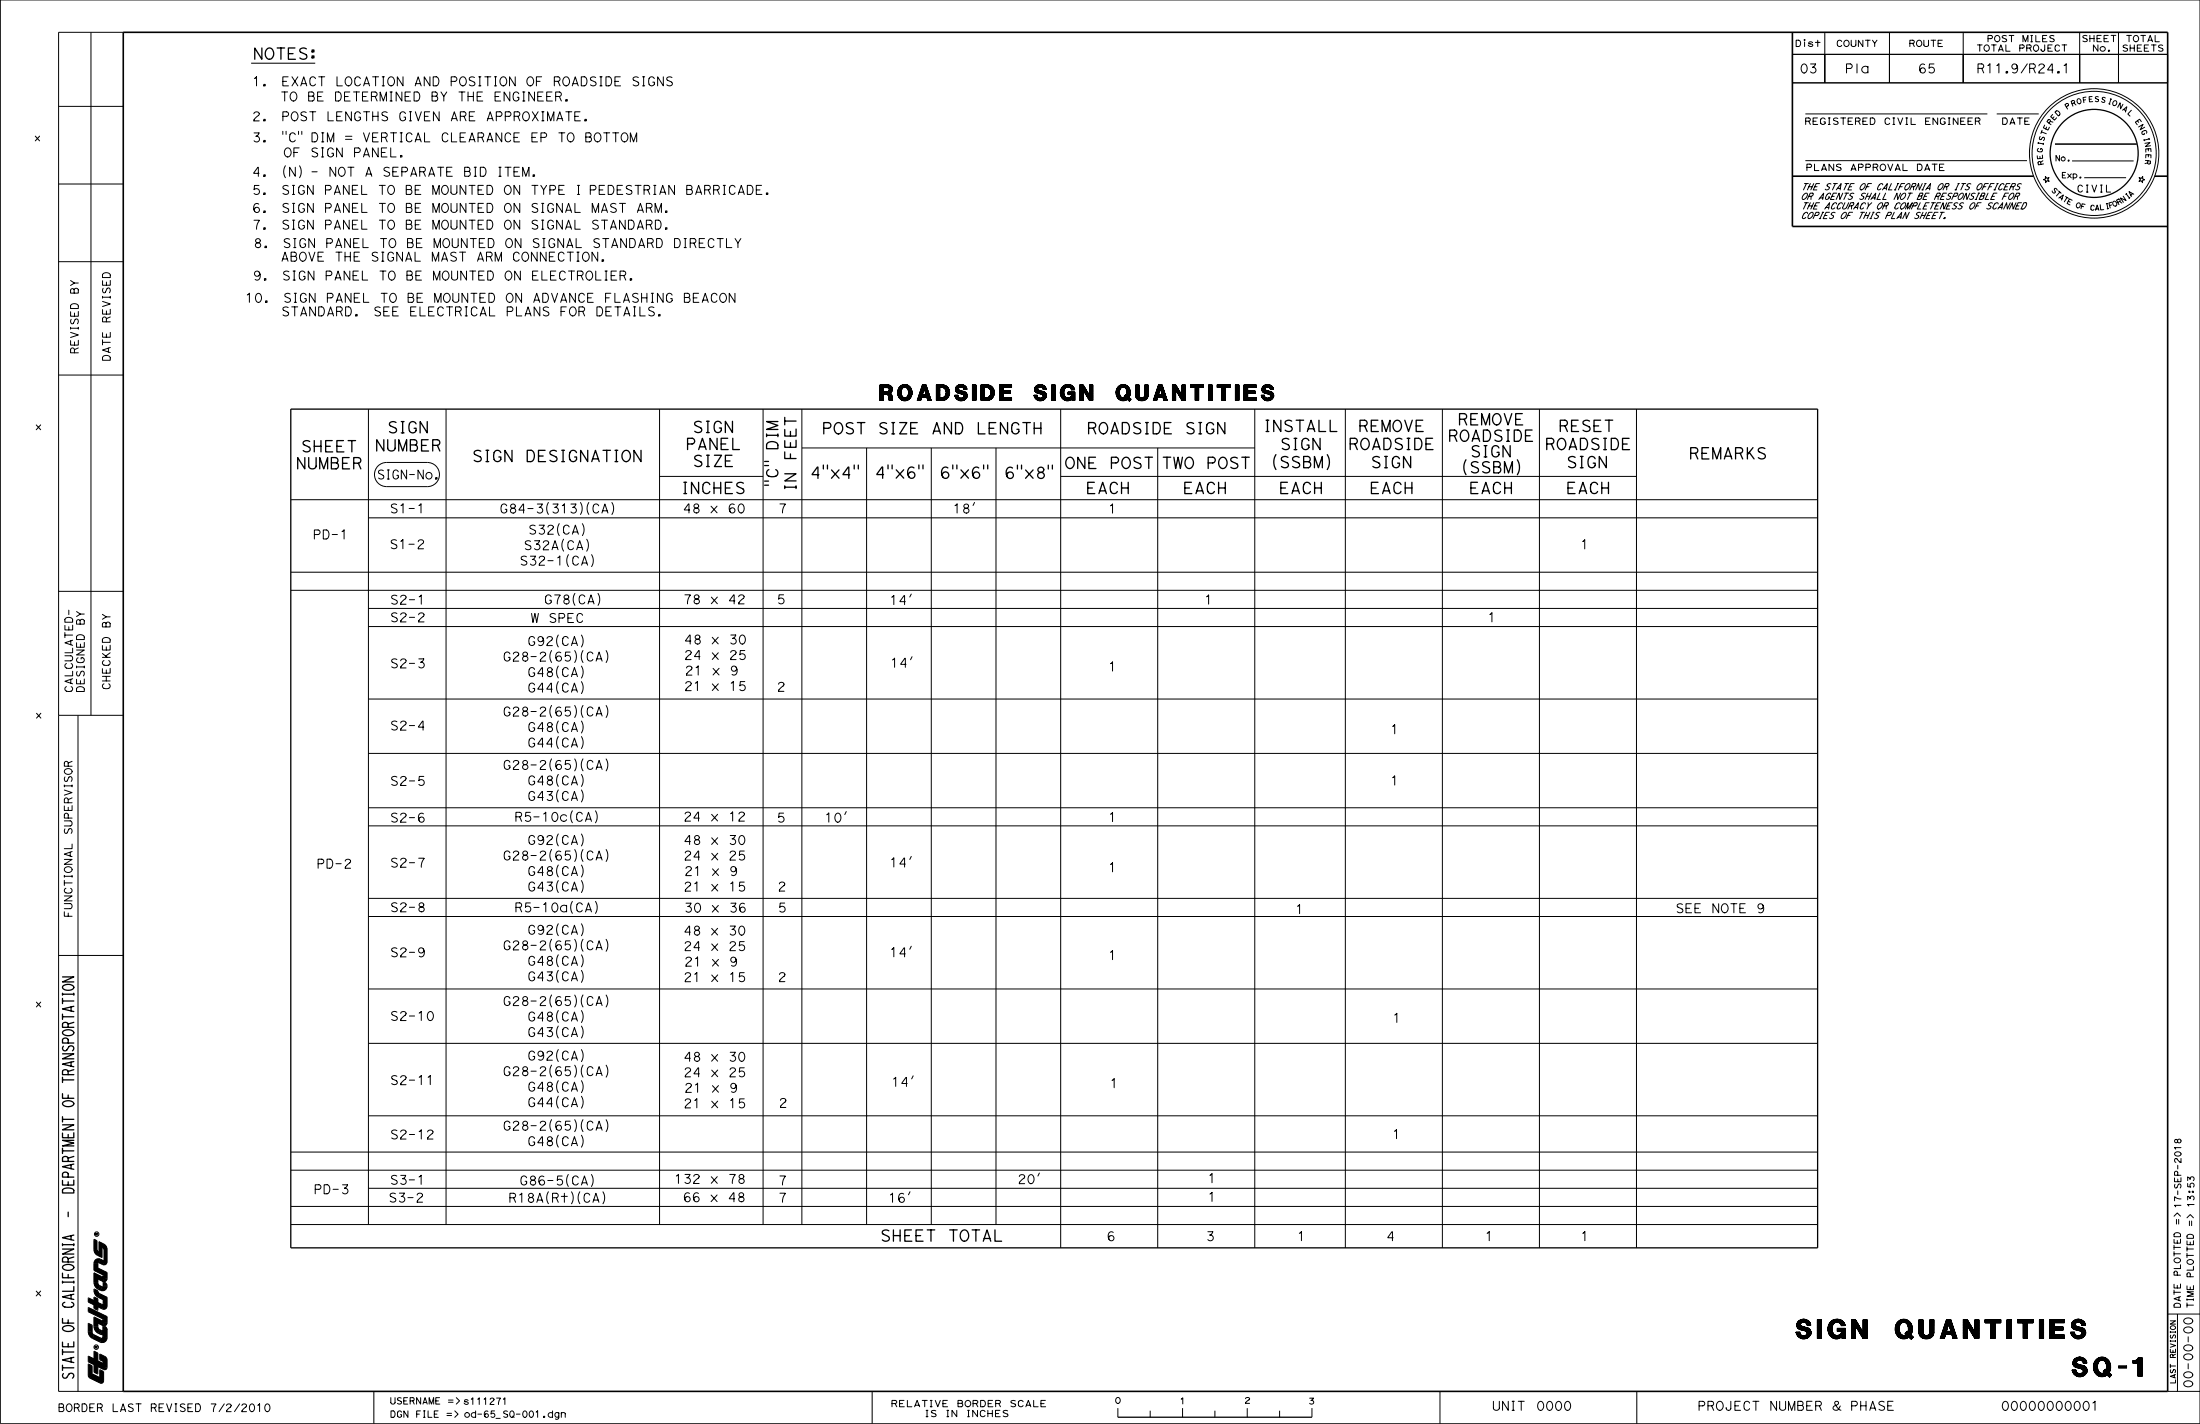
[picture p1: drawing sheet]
<svg xmlns="http://www.w3.org/2000/svg" width="432mm" height="279mm" viewBox="0 0 432 279" stroke-linecap="round" stroke-linejoin="round" font-family="sans-serif">
<g fill="none" stroke="#000" stroke-width=".2">
<path d="M.1 0h431.7v279.3h-431.7zM17.9 6.3v134M24.2 6.3h-12.7v266.7h12.7M49.3 12.4h12.6M351.8 10.7h73.6v5.6h-73.6zM354.2 8.2v.9M358.2 6.3v10M370.9 6.3v10M385.3 6.3v10M408.2 6.3v10M415.8 6.3v10M11.5 20.9h12.7"/>
<path d="M11.5 36.1h12.7M55.5 25.8v.6M56 32.5a2.22 2.22 0 0 0 0 2.4M56.2 25.8v.6M58.6 25.8v.6M58.8 32.5a2.22 2.22 0 0 1 0 2.4M59.2 25.8v.6M354.3 22.4h35.8M354.3 31.5h43.5M391.9 22.4h8.2M401.5 34.6l.2 .4 .5-.2-.3 .4 .3 .4-.4-.1-.3 .3v-.4l-.5-.2 .5-.1zM403.3 28.3h16.1"/>
<path d="M406.7 31.6h12.1M409.1 34.9h8.2M419.8 34.8l.5 .2 .3-.4-.1 .5 .5 .2-.5 .1v.4l-.2-.3-.5 .1 .3-.4zM11.5 51.3h12.7M52.1 59h.3v.3h-.3zM11.5 73.6h12.7M69.8 61.7h.3v.3h-.3zM57.1 98h299.7M72.3 80.3v160M74.2 91.4l.6-.4 1.1-.3h8a2.37 2.37 0 0 1 2.4 2.4 2.37 2.37 0 0 1-2.4 2.4h-8a2.37 2.37 0 0 1-2.2-1.5 2.37 2.37 0 0 1 .5-2.6zM87.5 80.3v160M107.6 98.6a2.22 2.22 0 0 0 0 2.3"/>
<path d="M113.9 98.6a2.22 2.22 0 0 1 0 2.3M115.6 98.6a2.22 2.22 0 0 0 0 2.3M120.1 98.6a2.22 2.22 0 0 1 0 2.3M129.5 80.3v160M129.5 93.5h20.3M149.8 80.3v160M157.4 87.9h88.9M157.4 80.3v160M170.1 87.9v152.4M182.8 87.9v152.4M191.3 98.6l-.3 .6M195.5 87.9v152.4"/>
<path d="M208.2 80.3v164.5M208.2 93.5h113M227.2 87.9v156.9M246.3 80.3v164.5M264.1 80.3v164.5M283.1 80.3v164.5M302.1 80.3v164.5M321.2 80.3v164.5M11.5 116h12.7M57.1 115.8h299.7M57.1 112.3h299.7M72.3 101.6h284.5"/>
<path d="M72.3 119.4h284.5M109.8 102.7a2.22 2.22 0 0 0 0 2.4M110.6 105.8a2.22 2.22 0 0 0 0 2.3M111.6 108.8a2.22 2.22 0 0 0 0 2.4M112.8 116.4a2.22 2.22 0 0 0 0 2.4M114.3 102.7a2.22 2.22 0 0 1 0 2.4M115.2 105.8a2.22 2.22 0 0 1 0 2.3M116.1 108.8a2.22 2.22 0 0 1 0 2.4M117.4 116.4a2.22 2.22 0 0 1 0 2.4M178.9 116.6l-.3 .5M72.3 122.9h284.5M72.3 137.2h284.5"/>
<path d="M108.3 127.6a2.22 2.22 0 0 0 0 2.4M108.3 138.4a2.22 2.22 0 0 0 0 2.4M109.6 133.7a2.22 2.22 0 0 0 0 2.4M109.6 130.7a2.22 2.22 0 0 0 0 2.3M109.6 124.6a2.22 2.22 0 0 0 0 2.3M112.8 127.6a2.22 2.22 0 0 1 0 2.4M112.8 138.4a2.22 2.22 0 0 1 0 2.4M114.1 133.7a2.22 2.22 0 0 1 0 2.4M114.1 130.7a2.22 2.22 0 0 1 0 2.3M114.1 124.6a2.22 2.22 0 0 1 0 2.3M114.4 127.6a2.22 2.22 0 0 0 0 2.4M114.4 138.4a2.22 2.22 0 0 0 0 2.4"/>
<path d="M119 127.6a2.22 2.22 0 0 1 0 2.4M119 138.4a2.22 2.22 0 0 1 0 2.4M179 128.9l-.3 .5M11.5 140.3h12.7M15.3 140.3v132.7M72.3 147.8h284.5M72.3 158.5h284.5M108.3 148.9a2.22 2.22 0 0 0 0 2.3M109.6 144.5a2.22 2.22 0 0 0 0 2.4M109.6 141.5a2.22 2.22 0 0 0 0 2.3M109.6 155a2.22 2.22 0 0 0 0 2.3M109.6 151.9a2.22 2.22 0 0 0 0 2.4"/>
<path d="M112.3 159.1a2.22 2.22 0 0 0 0 2.3M112.8 148.9a2.22 2.22 0 0 1 0 2.4M114.1 144.5a2.22 2.22 0 0 1 0 2.4M114.1 141.5a2.22 2.22 0 0 1 0 2.3M114.1 155a2.22 2.22 0 0 1 0 2.3M114.1 152a2.22 2.22 0 0 1 0 2.3M114.4 148.9a2.22 2.22 0 0 0 0 2.3M116.9 159.1a2.22 2.22 0 0 1 0 2.3M119 148.9a2.22 2.22 0 0 1 0 2.4M166.1 159.2l-.3 .6M72.3 162h284.5M72.3 176.3h284.5"/>
<path d="M72.3 179.8h284.5M108.3 166.7a2.22 2.22 0 0 0 0 2.3M109.6 172.8a2.22 2.22 0 0 0 0 2.3M109.6 169.7a2.22 2.22 0 0 0 0 2.4M109.6 163.6a2.22 2.22 0 0 0 0 2.4M112.3 176.9a2.22 2.22 0 0 0 0 2.3M112.8 166.7a2.22 2.22 0 0 1 0 2.3M114.1 172.8a2.22 2.22 0 0 1 0 2.3M114.1 169.7a2.22 2.22 0 0 1 0 2.4M114.1 163.6a2.22 2.22 0 0 1 0 2.4M114.4 166.7a2.22 2.22 0 0 0 0 2.3M116.9 176.9a2.22 2.22 0 0 1 0 2.3"/>
<path d="M119 166.7a2.22 2.22 0 0 1 0 2.3M178.9 168l-.3 .6M11.5 187.5h12.7M72.3 194h284.5M108.3 195.2a2.22 2.22 0 0 0 0 2.4M108.3 184.3a2.22 2.22 0 0 0 0 2.3M109.6 198.3a2.22 2.22 0 0 0 0 2.3M109.6 190.4a2.22 2.22 0 0 0 0 2.3M109.6 187.3a2.22 2.22 0 0 0 0 2.4M109.6 181.2a2.22 2.22 0 0 0 0 2.4M112.8 195.2a2.22 2.22 0 0 1 0 2.4M112.8 184.3a2.22 2.22 0 0 1 0 2.3"/>
<path d="M114.1 198.3a2.22 2.22 0 0 1 0 2.3M114.1 190.4a2.22 2.22 0 0 1 0 2.3M114.1 187.3a2.22 2.22 0 0 1 0 2.4M114.1 181.3a2.22 2.22 0 0 1 0 2.3M114.4 195.2a2.22 2.22 0 0 0 0 2.4M114.4 184.3a2.22 2.22 0 0 0 0 2.3M119 195.2a2.22 2.22 0 0 1 0 2.4M119 184.3a2.22 2.22 0 0 1 0 2.3M178.9 185.7l-.3 .6M72.3 204.7h284.5M72.3 218.9h284.5M108.3 219.7a2.22 2.22 0 0 0 0 2.3"/>
<path d="M108.3 209a2.22 2.22 0 0 0 0 2.3M109.6 215.1a2.22 2.22 0 0 0 0 2.3M109.6 212a2.22 2.22 0 0 0 0 2.4M109.6 205.9a2.22 2.22 0 0 0 0 2.4M109.6 201.3a2.22 2.22 0 0 0 0 2.4M112.8 219.7a2.22 2.22 0 0 1 0 2.3M112.8 209a2.22 2.22 0 0 1 0 2.3M114.1 215.1a2.22 2.22 0 0 1 0 2.3M114.1 212a2.22 2.22 0 0 1 0 2.4M114.1 205.9a2.22 2.22 0 0 1 0 2.4M114.1 201.3a2.22 2.22 0 0 1 0 2.4M114.4 219.7a2.22 2.22 0 0 0 0 2.3"/>
<path d="M114.4 209a2.22 2.22 0 0 0 0 2.3M119 219.7a2.22 2.22 0 0 1 0 2.3M119 209a2.22 2.22 0 0 1 0 2.3M179.2 211.1l-.3 .6M57.1 226h299.7M57.1 229.6h299.7M57.1 236.7h299.7M72.3 233.2h284.5M107.6 233.8a2.22 2.22 0 0 0 0 2.4M109.6 222.7a2.22 2.22 0 0 0 0 2.4M111.5 230.4a2.22 2.22 0 0 0 0 2.4M112.2 233.8a2.22 2.22 0 0 1 0 2.4"/>
<path d="M113.8 233.8a2.22 2.22 0 0 0 0 2.4M114.1 222.7a2.22 2.22 0 0 1 0 2.4M116.1 230.4a2.22 2.22 0 0 1 0 2.4M118.3 233.8a2.22 2.22 0 0 1 0 2.4M178.6 233.8l-.3 .6M204 230.2l-.3 .5M426.7 238.6l.6-.6 .7 .6M429.2 238.9l.7-.6 .6 .6M18.4 249.7l.8 1.3M18.4 249.3l1.8 .9M18.4 249.7l1.5 .8 .3-.1v-.2M18.4 249.7v1.9a1.69 1.69 0 0 0 2.2 1.5l.4-.4v-.4"/>
<path d="M18.4 255.2l-1.1-.6v.9l1.1 .5M18.4 255.2v-.7l.8 .3v.8M18.4 256v.7l.8 .4v-.7M18.4 255.2l.8 1.2M19.2 253.3l-.8-.4a1.6 1.6 0 0 0 .9 1.6l.9 .5M19.2 251l.1 .9 .8 .6 .1-.1v-.9M19.2 253.3l.4 .5 1.4 .7M19.2 255.6l.8 .3 .2-.1M19.2 255.6l-.8 .4M19.2 248.8l-.8 .5M19.2 251l1.4 .6 .4 .7M19.2 248.8l1.8 .9"/>
<path d="M19.4 245.6l-.2-.2-.2-.3v-1.7l-.6-.3v2.1a1.2 1.2 0 0 0 .7 1.1l.9 .4M19.4 243.6v2M19.4 245.6l.6 1.1M19.4 243.6l.6 1.2M19.4 243.6a1.78 1.78 0 0 1 1.6 1.5v2.7l-.3 .3-.3 .1-1.1-.5-.1 1.1M20 244.8l.3 .1 .1 .4v1.9l-.2 .1a1.13 1.13 0 0 0-1.6 0l-.2 .6v1.4M20 244.8v1.9M20.2 258.8v.2l-.3 .1-1.5-.7v1.8a1.78 1.78 0 0 0 1.8 1.7v.5l-.4 .2-1.4-.7-.3-.5M20.2 255v.8M20.4 252v.1M20.4 250.1v.2M20.7 252.3v.1"/>
<path d="M20.9 252.3v.1M21 258.3l-3.7-1.8v.9l2.9 1.4M21 258.3l-.8 .5M21 249.7l-.8 .5M21 254.5l-.8 .5M21 258.3v1.4l-.5 .4h-.3M21 254.5v1.8l-.1 .4-.6 .2-1.1-.5M21 249.7v1.4l-.5 .4-.3-.1M57.1 240.3h299.7M425.4 257.8h6.4M427.4 257.8v15.2M17.3 266.1l1.1 .5v-1.5l.8 .4v1.5l1 .5v-.4l-.6-.3v-1.1l1 .5 .4 .4v.2l-.1 1.8-.4 .2-1.3-.7v1.5l-.8-.4v-1.4l-1.1-.6z"/>
<path d="M18.1 269.5v-1.5l-.8-.4v2.2l.2 .5 2.3 1.1 .3-.1 .2-.4M19.6 270.2v-1.5l.7 .4v1.8M20.2 260.1v.8l-.3 .2a.83 .83 0 0 1-.7-.8M20.6 260.3l-1.4-.7v.7M20.6 260.3l.4 .4v1.8a.94 .94 0 0 1-1.3 .8l-1.5-.7a1.5 1.5 0 0 1-.9-1.3v-1.7l.8 .4v1.4M20.6 260.3l.4 .6M20.7 268.3l-.2 .2M73.4 273.1v6.2M171.2 273v6.3M219.4 276.3v1.8M225.8 276.8v1.3M232.1 276.3v1.8"/>
<path d="M238.4 276.8v1.3M244.8 276.3v1.8M251.1 276.8v1.3M257.5 276.3v1.8M282.6 273v6.3M321.3 273v6.3M425.4 273h6.4"/>
<circle cx="354.2" cy="7.8" r=".09"/>
<circle cx="411" cy="30.1" r="12.7"/>
<circle cx="411" cy="30.1" r="12.2"/>
<circle cx="19" cy="242.1" r=".44"/>
<circle cx="18.9" cy="264.3" r=".44"/>
</g>
<g fill="none" stroke="#000" stroke-width=".25">
<path d="M57.1 80.3h299.7v164.5h-299.7zM150.1 94.4h.7M150.1 95.2h.7M150.1 90.5h.7M150.1 91.3h.7M161.6 91.2v.8M162.4 91.2v.8M167.7 91.2v.8M168.5 91.2v.8M174.3 91.2v.8M175.1 91.2v.8M180.4 91.2v.8"/>
<path d="M181.2 91.2v.8M187 91.2v.8M187.8 91.2v.8M193.1 91.2v.8M193.9 91.2v.8M199.7 91.3v.7M200.5 91.3v.7M205.7 91.3v.7M206.6 91.3v.7M250.4 89.2a2.77 2.77 0 0 0 0 2.9M260.5 89.2a2.77 2.77 0 0 1 0 2.9M287.7 90.2a2.77 2.77 0 0 0 0 2.9"/>
<path d="M297.8 90.2a2.77 2.77 0 0 1 0 2.9M12.3 194.9v.4M12.3 195.9v1M12.3 199v1M12.3 199.5h2.2M12.3 196.4h2.2M12.3 195.1h2.2M12.3 191.7h2.2l-2.2 1h2.2M12.4 193.5l.2-.2a1.4 1.4 0 0 1 1.9 .4 1.37 1.37 0 0 1-2.2 .1zM13.9 197.6v.8M14.5 194.9v.4M14.5 197.4l-2.2 .6 2.2 .5"/>
<path d="M12.3 214.6v.9h2.2M12.3 211.4v1M12.3 219.1v1M12.3 219.6h2.2M12.3 211.9h2.2M12.3 206.8h2.2l-2.2 1h2.2M12.4 216.3l.2-.2a1.4 1.4 0 0 1 1.9 .5 1.37 1.37 0 0 1-2.2 0zM12.4 202.4l.2-.2a1.4 1.4 0 0 1 1.9 .4 1.37 1.37 0 0 1-2.2 .1zM12.4 205.3a.53 .53 0 0 0 .2 .9 .53 .53 0 0 0 .7-.5 .57 .57 0 0 1 .8-.5 .57 .57 0 0 1 .1 1M13.4 210.2a.61 .61 0 0 0-.6-.3 .61 .61 0 0 0-.5 .3v.7h2.2M13.4 200.9a.61 .61 0 0 0-.6-.3 .61 .61 0 0 0-.5 .3v.7h2.2M13.4 214.9v.6"/>
<path d="M13.4 204.6v-.6a.62 .62 0 0 0-.6-.3 .62 .62 0 0 0-.5 .3v.6h2.2M13.9 208.4v.8M14.5 208.3l-2.2 .5 2.2 .5M14.5 209.9l-1.1 .3v.7M14.5 200.6l-1.1 .3v.7M12.3 225.3v1M12.3 225.8h2.2M12.3 220.7h2.2l-2.2 1h2.2M12.3 233.4a1.65 1.65 0 0 1 2.2 .2v.5h-2.2zM13.4 227.2a.61 .61 0 0 0-.6-.3 .61 .61 0 0 0-.5 .3v.7h2.2M13.4 237.8v.9M13.4 222.6v.6"/>
<path d="M13.4 231.9v.6M13.4 231v-.7a.62 .62 0 0 0-.6-.3 .62 .62 0 0 0-.5 .3v.7h2.2M13.9 228.5v.8M14.5 231.5v1h-2.2v-.9M14.5 228.4l-2.2 .5 2.2 .5M14.5 222.3v.9h-2.2v-.9M14.5 226.9l-1.1 .3v.7M14.5 223.7h-2.2l2.2 .6-2.2 .5h2.2M12.3 258.7v.9h2.2M12.3 249.8v.9h2.2M12.3 244v.4M12.3 251.4v.4"/>
<path d="M12.3 251.6h2.2M12.3 244.2h2.2M12.3 245.1h2.2l-2.2 1h2.2M12.4 248.4l.2-.2a1.4 1.4 0 0 1 1.9 .5 1.37 1.37 0 0 1-2.2 0zM12.7 255.5a.5 .5 0 0 0-.4 .7 .5 .5 0 0 0 .7 .3 1.13 1.13 0 0 0 1.5-.5l-.2-.3-.2-.2M13.4 247a.61 .61 0 0 0-.6-.4 .61 .61 0 0 0-.5 .4v.6h2.2M13.4 250.1v.6M13.4 259v.6M13.9 242.5v.7M13.9 254.1v.7M14.5 252.4v1h-2.2M14.5 244v.4"/>
<path d="M14.5 251.4v.4M14.5 253.9l-2.2 .6 2.2 .5M14.5 242.3l-2.2 .5 2.2 .6M14.5 246.6l-1.1 .4v.6M12.3 264.8v1M12.3 267.9v1M12.3 268.4h2.2M12.3 265.3h2.2M12.4 260.4l.2-.2a1.4 1.4 0 0 1 1.9 .5 1.37 1.37 0 0 1-2.2 0zM12.4 269.5a.53 .53 0 0 0 .2 .9 .53 .53 0 0 0 .7-.5 .57 .57 0 0 1 .8-.5 .57 .57 0 0 1 .1 1M13.4 263.6v.6M13.9 266.4v.8"/>
<path d="M14.5 266.3l-2.2 .5 2.2 .5M14.5 263.3v.9h-2.2v-.9M17.4 266.3v.8M17.4 267.8v2M18 268.1v1.6M18.6 265.3v3.9M19.1 265.6v3.8M19.7 265.9v.8M19.7 268.9v1.6M20.8 266.8l-.1 1.5M219.4 278.1h38.1"/>
<circle cx="411" cy="30.1" r="8.6"/>
</g>
<g fill="none" stroke="#000" stroke-width=".32">
<path d="M24.2 6.3h401.2v266.7h-401.2zM351.8 6.3v38.1h73.6M351.8 34.6h47.3M422.9 34.6h2.5M17.4 256.9l3.3 1.6v1l-.1 .3h-.3l-1.4-.7M17.4 257.1l3.1 1.5v.9l-.1 .2-1.5-.8M17.4 255l3.3 1.6M17.4 255.2l3.2 1.5M17.6 259.9v1.4a1.21 1.21 0 0 0 .7 1l1.5 .8 .6-.1 .3-.5v-1.6l-.2-.3-.2-.1M17.8 260v1.3a1.03 1.03 0 0 0 .6 .9l1.5 .7h.4l.2-.4v-1.6l-.2-.2M18.6 253.1l.5 .2 .4 .6 1.4 .7v1.7l-.1 .3-.3 .2-1.4-.6v.7l-.5-.2v-.7l-1.2-.6v-.6l1.2 .6v-.7l.5 .2v.7l1 .5 .3-.3v-.9a2.04 2.04 0 0 1-1.8-1.7zM18.7 243.4v1.8a.96 .96 0 0 0 .5 .9l.7 .3"/>
<path d="M18.7 258.7v1.5a1.38 1.38 0 0 0 1.6 1.3M18.7 253.2a1.2 1.2 0 0 0 .7 1.1l1.1 .5v1.7M18.7 254.8v1.9M18.7 251.6a1.42 1.42 0 0 0 1.7 1.3l.3-.5M18.8 243.5v2a1.36 1.36 0 0 0 1.1 .8M18.9 245.2l.2 .5 .8 .5M18.9 258.8v1.4a1.16 1.16 0 0 0 1.4 1.1M18.9 253.3l.4 .7 1.4 .7v1.9M18.9 254.8v2M18.9 251.6a1.16 1.16 0 0 0 1.6 1v-.3M19.4 247.6l1 .5 .4-.2 .1-2.8a1.42 1.42 0 0 0-1.3-1.3v2a.79 .79 0 0 1-.7-.7v-1.6l-.3-.2v1.9a1.41 1.41 0 0 0 1.3 1.3v-1.9a.79 .79 0 0 1 .7 .7v1.9l-.2 .2h-.2a1.1 1.1 0 0 0-1.3-.2l-.3 .4v1.6l1.8 .9M19.4 247.6h-.1l-.2 .2v1.1l1.8 .9v1.1l-.1 .3-.4 .1-1.3-.5v.9a.99 .99 0 0 0 1.2 .8l.1-.8 .3 .2 .2 .4"/>
<path d="M19.6 244.3l.9 .5 .2 .5M19.6 244.1l1 .6 .2 .6M19.6 244.1l1 .5M19.6 244l1.1 .5M19.7 244.3v1.8M19.8 244.4v1.7M20.3 247.9l-.8-.4a.41 .41 0 0 0-.6 .4v1.1l1.8 .9v1l-.1 .2h-.3l-1.4-.6v1.2M20.4 244.4l.3 .4 .2 .5M20.4 250.3a.34 .34 0 0 1-.5 .3l-1.3-.7v1.7a1.57 1.57 0 0 0 1.9 1.4l.4-.6M20.4 251.9l.3 .4M20.4 252.1l.1 .2M20.5 258.9l-.2 .4-.5 .1"/>
<path d="M20.5 255.8l-.2 .4h-.4M20.5 250.3l-.2 .4h-.5M20.5 247.6l-.1 .1-1-.4-.4 .1-.2 .3-.1 1.4 1.8 .9v.9l-.1 .1-1.7-.8v1.5M20.7 258.9a.67 .67 0 0 1-1 .6M20.7 245.1v2.5M20.7 255.8l-.3 .5-.6 .1M20.7 250.3a.67 .67 0 0 1-1 .6M20.7 247.6l-.1 .2-.3 .1M20.7 247.2l-.2 .4h-.4M20.8 245.1v2.5M17.4 266.8l3.2 1.6M17.4 269.8l.3 .5"/>
<path d="M17.4 266.4l3 1.5v-1l-.7-.3M17.4 267.8l.6 .3M17.4 267.1l1.2 .6M17.4 266.3l1.2 .5M17.4 267l3.1 1.5 .2-.2M17.6 267.9l.1 2.2 2.1 1M17.6 270l2.3 1.1M17.7 267.9v2l2.3 1.1v-1.9M17.7 270.3l2 1a.35 .35 0 0 0 .5-.4M17.8 268v1.8l2 .9v-1.7M18 269.7l1.7 .8M18 269.6l1.7 .8"/>
<path d="M18.6 265.3l.5 .3M18.6 269.2l.5 .2M18.7 265.4v3.8M18.8 265.4v3.9M19 265.5v3.8M19.1 267.1l1.3 .6M19.7 266l.9 .5 .2 .3M19.7 266.3l.9 .4v1.6l-3.2-1.6M19.7 265.9l.8 .4M19.7 266.7l.7 .3M19.7 266.4l.8 .4v1.3l-3.1-1.5M19.7 266.1l1 .5"/>
<path d="M19.7 268.9l.5 .3v1.7M20.1 269.1v1.9M20.1 270.9l-.1 .2h-.3M20.3 260.9a.31 .31 0 0 1-.4 .3 .95 .95 0 0 1-.8-.9v-.9l1.3 .6 .4-.2 .1-1.4-3.5-1.7v.6l2.9 1.4a.39 .39 0 0 1 0 .4 .39 .39 0 0 1-.5 .1l-1.2-.6v1.6a1.58 1.58 0 0 0 1.7 1.5M20.5 262.3l-.3 .5h-.5M20.5 260.4l-.2-.1v2a.41 .41 0 0 1-.6 .4l-1.6-.9-.1-.4v-1.3l-.6-.3a2.46 2.46 0 0 0 .5 2.5l1.8 .9a.81 .81 0 0 0 1.2-.7v-1.6l-.3-.5M20.5 266.3l.4 .5v1.5a.32 .32 0 0 1-.5 .3l-1.3-.7"/>
</g>
<g font-size="3.7">
<text x="352.5" y="262.6">SIGN QUANTITIES</text>
<text x="406.7" y="270">SQ-1</text>
</g>
<text font-size="3" x="172.7" y="78.6">ROADSIDE SIGN QUANTITIES</text>
<g font-size="2.2">
<text x="49.6" y="11.6">NOTES:</text>
<text x="286.1" y="83.4">REMOVE</text>
<text x="59.1" y="88.7">SHEET</text>
<text x="73.5" y="88.5">NUMBER</text>
<text x="76" y="84.9">SIGN</text>
<text x="134.5" y="88.2">PANEL</text>
<text x="135.9" y="84.9">SIGN</text>
<text x="161.3" y="85.1">POST SIZE AND LENGTH</text>
<text x="213.3" y="85.1">ROADSIDE SIGN</text>
<text x="247.9" y="84.7">INSTALL</text>
<text x="251.2" y="88.2">SIGN</text>
<text x="264.6" y="88.2">ROADSIDE</text>
<text x="266.5" y="84.7">REMOVE</text>
<text x="284.1" y="86.6">ROADSIDE</text>
<text x="288.5" y="89.7">SIGN</text>
<text x="303.2" y="88.2">ROADSIDE</text>
<text x="305.9" y="84.7">RESET</text>
<text x="58" y="92">NUMBER</text>
<text x="92.6" y="90.6">SIGN DESIGNATION</text>
<text x="135.9" y="91.5">SIZE</text>
<text x="152.7" y="95.6" transform="rotate(-90 152.7 95.6)">&quot;C&quot; DIM</text>
<text x="156.2" y="90.4" transform="rotate(-90 156.2 90.4)">FEET</text>
<text x="159" y="93.9">4&quot;x4&quot;</text>
<text x="171.7" y="93.8">4&quot;x6&quot;</text>
<text x="184.4" y="93.8">6&quot;x6&quot;</text>
<text x="197.1" y="93.9">6&quot;x8&quot;</text>
<text x="208.9" y="91.9">ONE POST</text>
<text x="227.9" y="91.9">TWO POST</text>
<text x="249.4" y="91.8">(SSBM)</text>
<text x="269" y="91.8">SIGN</text>
<text x="286.7" y="92.8">(SSBM)</text>
<text x="307.4" y="91.8">SIGN</text>
<text x="331.4" y="90.1">REMARKS</text>
<text x="133.7" y="96.9">INCHES</text>
<text x="156.2" y="96.4" transform="rotate(-90 156.2 96.4)">IN</text>
<text x="213.1" y="96.9">EACH</text>
<text x="232.1" y="96.9">EACH</text>
<text x="251" y="96.9">EACH</text>
<text x="268.8" y="96.9">EACH</text>
<text x="288.3" y="96.9">EACH</text>
<text x="307.4" y="96.9">EACH</text>
<text x="172.7" y="243.5">SHEET TOTAL</text>
</g>
<g font-size="1.8">
<text x="49.5" y="16.8">1.</text>
<text x="53.3" y="16.8">EXACT LOCATION AND POSITION OF ROADSIDE SIGNS</text>
<text x="353.2" y="14.3">03</text>
<text x="362.1" y="14.3">Pla</text>
<text x="376.4" y="14.3">65</text>
<text x="387.9" y="14.3">R11.9/R24.1</text>
<text x="49.5" y="23.7">2.</text>
<text x="53.3" y="23.7">POST LENGTHS GIVEN ARE APPROXIMATE.</text>
<text x="55" y="19.8">TO BE DETERMINED BY THE ENGINEER.</text>
<text x="49.5" y="27.8">3.</text>
<text x="53.3" y="27.8">&quot;C&quot; DIM = VERTICAL CLEARANCE EP TO BOTTOM</text>
<text x="49.5" y="34.6">4.</text>
<text x="53.7" y="34.6">(N) - NOT A SEPARATE BID ITEM.</text>
<text x="55.6" y="30.8">OF SIGN PANEL.</text>
<text x="49.5" y="38.1">5.</text>
<text x="49.5" y="41.7">6.</text>
<text x="53.3" y="41.7">SIGN PANEL TO BE MOUNTED ON SIGNAL MAST ARM.</text>
<text x="53.3" y="38.1">SIGN PANEL TO BE MOUNTED ON TYPE I PEDESTRIAN BARRICADE.</text>
<text x="49.5" y="45">7.</text>
<text x="53.3" y="45">SIGN PANEL TO BE MOUNTED ON SIGNAL STANDARD.</text>
<text x="49.7" y="48.6">8.</text>
<text x="52" y="51.3">ABOVE THE SIGNAL MAST ARM CONNECTION.</text>
<text x="53.5" y="48.6">SIGN PANEL TO BE MOUNTED ON SIGNAL STANDARD DIRECTLY</text>
<text x="48.1" y="59.3">10.</text>
<text x="49.6" y="55">9.</text>
<text x="53.3" y="59.3">SIGN PANEL TO BE MOUNTED ON ADVANCE FLASHING BEACON</text>
<text x="53.5" y="55">SIGN PANEL TO BE MOUNTED ON ELECTROLIER.</text>
<text x="51.3" y="62">STANDARD.</text>
<text x="71.2" y="62">SEE ELECTRICAL PLANS FOR DETAILS.</text>
<text x="74" y="94">SIGN-No.</text>
<text x="76.5" y="100.6">S1-1</text>
<text x="98" y="100.7">G84-3(313)(CA)</text>
<text x="134" y="100.6">48 x 60</text>
<text x="152.7" y="100.6">7</text>
<text x="187" y="100.7">18’</text>
<text x="217.5" y="100.7">1</text>
<text x="61.4" y="105.8">PD-1</text>
<text x="76.4" y="107.7">S1-2</text>
<text x="102.8" y="107.9">S32A(CA)</text>
<text x="103.7" y="104.8">S32(CA)</text>
<text x="310.2" y="107.7">1</text>
<text x="101.9" y="110.9">S32-1(CA)</text>
<text x="76.5" y="118.5">S2-1</text>
<text x="106.7" y="118.5">G78(CA)</text>
<text x="134.1" y="118.5">78 x 42</text>
<text x="152.4" y="118.5">5</text>
<text x="174.5" y="118.6">14’</text>
<text x="236.3" y="118.5">1</text>
<text x="76.5" y="122">S2-2</text>
<text x="104.1" y="122.1">W SPEC</text>
<text x="291.9" y="122">1</text>
<text x="76.5" y="131">S2-3</text>
<text x="98.6" y="129.7">G28-2(65)(CA)</text>
<text x="103.5" y="126.7">G92(CA)</text>
<text x="134.2" y="126.4">48 x 30</text>
<text x="134.2" y="129.4">24 x 25</text>
<text x="174.7" y="130.9">14’</text>
<text x="217.5" y="131.7">1</text>
<text x="103.5" y="135.8">G44(CA)</text>
<text x="103.5" y="132.8">G48(CA)</text>
<text x="134.2" y="135.5">21 x 15</text>
<text x="134.4" y="132.5">21 x 9</text>
<text x="152.5" y="135.6">2</text>
<text x="76.5" y="143.2">S2-4</text>
<text x="98.6" y="140.5">G28-2(65)(CA)</text>
<text x="103.5" y="143.5">G48(CA)</text>
<text x="272.9" y="144">1</text>
<text x="103.5" y="146.6">G44(CA)</text>
<text x="76.5" y="154.1">S2-5</text>
<text x="98.6" y="151">G28-2(65)(CA)</text>
<text x="103.5" y="154">G48(CA)</text>
<text x="272.9" y="154">1</text>
<text x="76.5" y="161.3">S2-6</text>
<text x="101" y="161.2">R5-10c(CA)</text>
<text x="103.5" y="157.1">G43(CA)</text>
<text x="134.1" y="161.1">24 x 12</text>
<text x="152.4" y="161.3">5</text>
<text x="161.8" y="161.3">10’</text>
<text x="217.5" y="161.2">1</text>
<text x="103.5" y="165.7">G92(CA)</text>
<text x="134.1" y="165.7">48 x 30</text>
<text x="62.1" y="170.3">PD-2</text>
<text x="76.5" y="170.1">S2-7</text>
<text x="98.6" y="168.7">G28-2(65)(CA)</text>
<text x="103.5" y="171.8">G48(CA)</text>
<text x="134.1" y="168.7">24 x 25</text>
<text x="134.3" y="171.8">21 x 9</text>
<text x="174.5" y="170.1">14’</text>
<text x="217.5" y="171.1">1</text>
<text x="76.5" y="178.9">S2-8</text>
<text x="101" y="178.9">R5-10a(CA)</text>
<text x="103.5" y="174.8">G43(CA)</text>
<text x="134.1" y="174.8">21 x 15</text>
<text x="134.2" y="179">30 x 36</text>
<text x="152.6" y="174.8">2</text>
<text x="152.6" y="179">5</text>
<text x="254.2" y="179.3">1</text>
<text x="328.8" y="179.1">SEE NOTE 9</text>
<text x="103.5" y="183.3">G92(CA)</text>
<text x="134.1" y="183.5">48 x 30</text>
<text x="76.5" y="187.7">S2-9</text>
<text x="98.6" y="186.4">G28-2(65)(CA)</text>
<text x="103.5" y="189.4">G48(CA)</text>
<text x="134.1" y="186.5">24 x 25</text>
<text x="134.3" y="189.6">21 x 9</text>
<text x="174.5" y="187.7">14’</text>
<text x="217.5" y="188.3">1</text>
<text x="98.6" y="197.3">G28-2(65)(CA)</text>
<text x="103.5" y="192.5">G43(CA)</text>
<text x="134.1" y="192.6">21 x 15</text>
<text x="152.6" y="192.6">2</text>
<text x="76.5" y="200.2">S2-10</text>
<text x="103.5" y="203.4">G43(CA)</text>
<text x="103.5" y="200.3">G48(CA)</text>
<text x="273.3" y="200.6">1</text>
<text x="103.5" y="208">G92(CA)</text>
<text x="134.1" y="208.2">48 x 30</text>
<text x="76.5" y="212.8">S2-11</text>
<text x="98.6" y="211.1">G28-2(65)(CA)</text>
<text x="103.5" y="214.1">G48(CA)</text>
<text x="134.1" y="211.3">24 x 25</text>
<text x="134.3" y="214.3">21 x 9</text>
<text x="174.9" y="213.2">14’</text>
<text x="217.8" y="213.4">1</text>
<text x="98.6" y="221.8">G28-2(65)(CA)</text>
<text x="103.5" y="217.1">G44(CA)</text>
<text x="134.1" y="217.4">21 x 15</text>
<text x="152.8" y="217.3">2</text>
<text x="76.5" y="223.5">S2-12</text>
<text x="103.5" y="224.8">G48(CA)</text>
<text x="273.2" y="223.4">1</text>
<text x="76.5" y="232.4">S3-1</text>
<text x="101.9" y="232.5">G86-5(CA)</text>
<text x="132.3" y="232.2">132 x 78</text>
<text x="152.7" y="232.5">7</text>
<text x="199.7" y="232.2">20’</text>
<text x="237" y="232.1">1</text>
<text x="61.5" y="234.2">PD-3</text>
<text x="76.2" y="235.9">S3-2</text>
<text x="99.8" y="235.9">R18A(Rt)(CA)</text>
<text x="134" y="235.8">66 x 48</text>
<text x="152.7" y="235.9">7</text>
<text x="174.3" y="235.9">16’</text>
<text x="237" y="235.7">1</text>
<text x="217.2" y="243.4">6</text>
<text x="236.7" y="243.4">3</text>
<text x="254.6" y="243.4">1</text>
<text x="272.1" y="243.4">4</text>
<text x="291.4" y="243.4">1</text>
<text x="310.2" y="243.4">1</text>
<text x="430.4" y="272.4" transform="rotate(-90 430.4 272.4)">00-00-00</text>
<text x="292.8" y="276.7">UNIT</text>
<text x="301.5" y="276.7">0000</text>
<text x="333.2" y="276.7">PROJECT NUMBER &amp; PHASE</text>
<text x="392.7" y="276.7">00000000001</text>
</g>
<g font-size="1.5">
<text x="15.4" y="57.8" transform="rotate(-90 15.4 57.8)">BY</text>
<text x="21.6" y="63.4" transform="rotate(-90 21.6 63.4)">REVISED</text>
<text x="15.4" y="69.5" transform="rotate(-90 15.4 69.5)">REVISED</text>
<text x="21.6" y="71" transform="rotate(-90 21.6 71)">DATE</text>
<text x="16.5" y="122.7" transform="rotate(-90 16.5 122.7)">BY</text>
<text x="21.6" y="123.3" transform="rotate(-90 21.6 123.3)">BY</text>
<text x="14.3" y="136" transform="rotate(-90 14.3 136)">CALCULATED-</text>
<text x="16.5" y="136" transform="rotate(-90 16.5 136)">DESIGNED</text>
<text x="21.6" y="135.4" transform="rotate(-90 21.6 135.4)">CHECKED</text>
<text x="14.1" y="163.8" transform="rotate(-90 14.1 163.8)">SUPERVISOR</text>
<text x="14.1" y="180.1" transform="rotate(-90 14.1 180.1)">FUNCTIONAL</text>
<text x="11.3" y="277">BORDER LAST REVISED 7/2/2010</text>
</g>
<text font-size="1.4" x="407.6" y="37.7">CIVIL</text>
<g font-size="1.3">
<text x="6.9" y="27.6">x</text>
<text x="354.1" y="24.4">REGISTERED CIVIL ENGINEER</text>
<text x="392.8" y="24.4">DATE</text>
<text x="354.4" y="33.5">PLANS APPROVAL DATE</text>
<text x="6.9" y="84.3">x</text>
<text x="7" y="140.9">x</text>
<text x="6.9" y="197.6">x</text>
<text x="430.6" y="237" transform="rotate(-90 430.6 237)">13:53</text>
<text x="428" y="240.4" transform="rotate(-90 428 240.4)">=&gt; 17-SEP-2018</text>
<text x="430.5" y="240.7" transform="rotate(-90 430.5 240.7)">=&gt;</text>
<text x="428" y="250.4" transform="rotate(-90 428 250.4)">PLOTTED</text>
<text x="430.5" y="250.7" transform="rotate(-90 430.5 250.7)">PLOTTED</text>
<text x="6.9" y="254.3">x</text>
<text x="428" y="256.7" transform="rotate(-90 428 256.7)">DATE</text>
<text x="430.5" y="256.7" transform="rotate(-90 430.5 256.7)">TIME</text>
<text x="76.5" y="275.5">USERNAME =&gt; s111271</text>
<text x="76.5" y="278.1">DGN FILE =&gt;</text>
<text x="91.1" y="278.1">od-65_SQ-001.dgn</text>
<text x="174.8" y="276">RELATIVE BORDER SCALE</text>
<text x="181.4" y="278">IS IN INCHES</text>
</g>
<g font-size="1.2">
<text x="352.3" y="9.1">Dist</text>
<text x="360.3" y="9.1">COUNTY</text>
<text x="374.6" y="9.1">ROUTE</text>
<text x="387.9" y="10.1">TOTAL PROJECT</text>
<text x="389.9" y="8.2">POST MILES</text>
<text x="408.5" y="8.2">SHEET</text>
<text x="410.6" y="10.1">No.</text>
<text x="416.4" y="10.1">SHEETS</text>
<text x="417.2" y="8.2">TOTAL</text>
<text x="353.4" y="41">THE ACCURACY OR COMPLETENESS OF SCANNED</text>
<text x="353.4" y="39.1">OR AGENTS SHALL NOT BE RESPONSIBLE FOR</text>
<text x="353.4" y="37.3">THE STATE OF CALIFORNIA OR ITS OFFICERS</text>
<text x="353.4" y="42.9">COPIES OF THIS PLAN SHEET.</text>
<text x="218.7" y="275.4">0</text>
<text x="231.5" y="275.5">1</text>
<text x="244.2" y="275.3">2</text>
<text x="256.7" y="275.5">3</text>
</g>
<g font-size="1.1">
<text x="403.3" y="31.6">No.</text>
<text x="404.6" y="34.9">Exp.</text>
</g>
<g font-size="1">
<text x="403.1" y="23.7" transform="rotate(-47 403.1 23.7)">E</text>
<text x="403.9" y="22.9" transform="rotate(-42 403.9 22.9)">D</text>
<text x="405.6" y="21.5" transform="rotate(-31 405.6 21.5)">P</text>
<text x="406.7" y="20.9" transform="rotate(-20 406.7 20.9)">R</text>
<text x="407.7" y="20.5" transform="rotate(-15 407.7 20.5)">O</text>
<text x="408.8" y="20.2" transform="rotate(-10 408.8 20.2)">F</text>
<text x="409.9" y="20" transform="rotate(-4 409.9 20)">E</text>
<text x="411" y="19.9" transform="rotate(1 411 19.9)">S</text>
<text x="412.3" y="20" transform="rotate(12 412.3 20)">S</text>
<text x="413.5" y="20.2" transform="rotate(17 413.5 20.2)">I</text>
<text x="414.4" y="20.5" transform="rotate(22 414.4 20.5)">O</text>
<text x="415.5" y="21" transform="rotate(28 415.5 21)">N</text>
<text x="416.5" y="21.5" transform="rotate(33 416.5 21.5)">A</text>
<text x="417.5" y="22.2" transform="rotate(44 417.5 22.2)">L</text>
<text x="419" y="23.8" transform="rotate(55 419 23.8)">E</text>
<text x="401" y="28.7" transform="rotate(-79 401 28.7)">I</text>
<text x="401.1" y="27.8" transform="rotate(-74 401.1 27.8)">S</text>
<text x="401.4" y="26.7" transform="rotate(-69 401.4 26.7)">T</text>
<text x="401.9" y="25.7" transform="rotate(-63 401.9 25.7)">E</text>
<text x="402.4" y="24.6" transform="rotate(-53 402.4 24.6)">R</text>
<text x="419.7" y="24.7" transform="rotate(60 419.7 24.7)">N</text>
<text x="420.2" y="25.7" transform="rotate(65 420.2 25.7)">G</text>
<text x="420.7" y="27" transform="rotate(76 420.7 27)">I</text>
<text x="421" y="27.9" transform="rotate(81 421 27.9)">N</text>
<text x="421.1" y="29" transform="rotate(87 421.1 29)">E</text>
<text x="400.8" y="30" transform="rotate(-85 400.8 30)">G</text>
<text x="400.9" y="31.2" transform="rotate(-96 400.9 31.2)">E</text>
<text x="401.1" y="32.3" transform="rotate(-101 401.1 32.3)">R</text>
<text x="421.1" y="31.3" transform="rotate(98 421.1 31.3)">R</text>
<text x="421.2" y="30.2" transform="rotate(92 421.2 30.2)">E</text>
<text x="402.6" y="37.4" transform="rotate(46 402.6 37.4)">S</text>
<text x="403.2" y="38.1" transform="rotate(41 403.2 38.1)">T</text>
<text x="404" y="38.8" transform="rotate(37 404 38.8)">A</text>
<text x="404.7" y="39.3" transform="rotate(32 404.7 39.3)">T</text>
<text x="405.5" y="39.8" transform="rotate(27 405.5 39.8)">E</text>
<text x="407.3" y="40.6" transform="rotate(18 407.3 40.6)">O</text>
<text x="408.3" y="40.9" transform="rotate(13 408.3 40.9)">F</text>
<text x="410.2" y="41.2" transform="rotate(4 410.2 41.2)">C</text>
<text x="411.1" y="41.3" transform="rotate(-1 411.1 41.3)">A</text>
<text x="412.1" y="41.2" transform="rotate(-6 412.1 41.2)">L</text>
<text x="413.2" y="41" transform="rotate(-10 413.2 41)">I</text>
<text x="414" y="40.9" transform="rotate(-15 414 40.9)">F</text>
<text x="414.8" y="40.6" transform="rotate(-24 414.8 40.6)">O</text>
<text x="415.7" y="40.2" transform="rotate(-29 415.7 40.2)">R</text>
<text x="416.6" y="39.8" transform="rotate(-34 416.6 39.8)">N</text>
<text x="417.5" y="39.2" transform="rotate(-38 417.5 39.2)">I</text>
<text x="418.2" y="38.7" transform="rotate(-43 418.2 38.7)">A</text>
<text x="427" y="266.5" transform="rotate(-90 427 266.5)">REVISION</text>
<text x="427" y="271.6" transform="rotate(-90 427 271.6)">LAST</text>
</g>
<g font-size=".5">
<text x="19.2" y="242.4" transform="rotate(-90 19.2 242.4)">R</text>
<text x="19.1" y="264.6" transform="rotate(-90 19.1 264.6)">R</text>
</g>
</svg>
